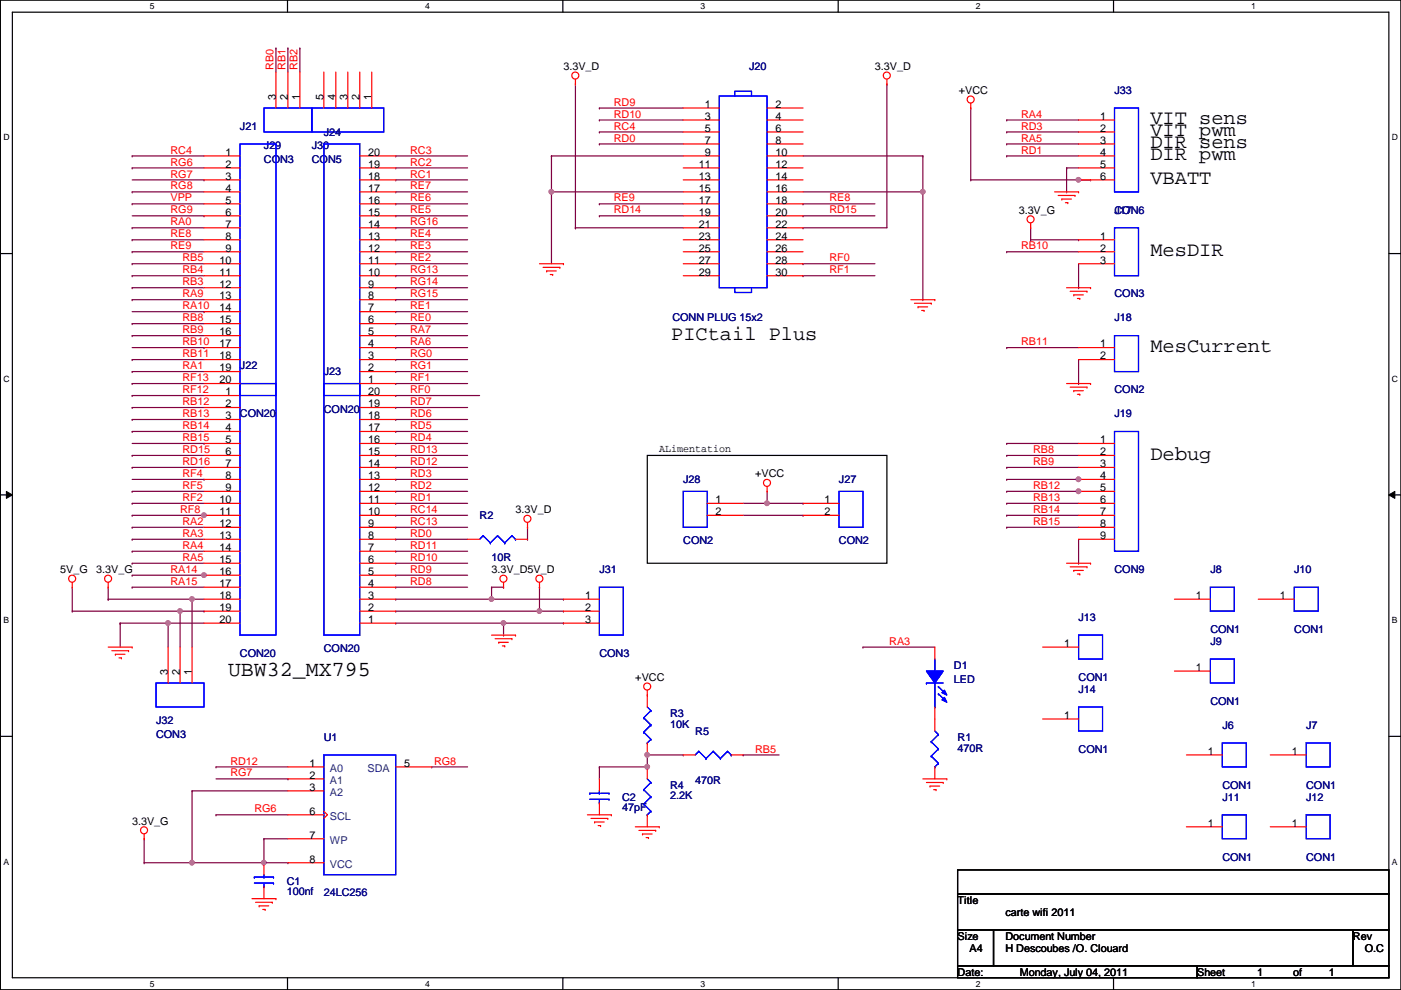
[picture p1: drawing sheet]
<svg xmlns="http://www.w3.org/2000/svg" width="297mm" height="210mm" viewBox="0 0 297 210" stroke-linecap="round" stroke-linejoin="round" font-family="sans-serif">
<path d="M.1 0h296.9v209.8h-296.9zM2.6 2.6h291.9v204.7h-291.9z" fill="none" stroke="#000" stroke-width=".25"/>
<g fill="#fff">
<path d="M31.8 .3h1v2h-1z"/>
<path d="M31.8 207.6h1v1.9h-1z"/>
</g>
<path d="M61 0v2.6M61 207.3v2.5" fill="none" stroke="#000" stroke-width=".25"/>
<g fill="#fff">
<path d="M90.1 .3h1v2h-1z"/>
<path d="M90.1 207.6h1v1.9h-1z"/>
</g>
<path d="M119.3 0v2.6M119.3 207.3v2.5" fill="none" stroke="#000" stroke-width=".25"/>
<g fill="#fff">
<path d="M148.5 .3h1v2h-1z"/>
<path d="M148.5 207.6h1v1.9h-1z"/>
</g>
<path d="M177.7 0v2.6M177.7 207.3v2.5" fill="none" stroke="#000" stroke-width=".25"/>
<g fill="#fff">
<path d="M206.9 .3h1v2h-1z"/>
<path d="M206.9 207.6h1v1.9h-1z"/>
</g>
<path d="M236.1 0v2.6M236.1 207.3v2.5" fill="none" stroke="#000" stroke-width=".25"/>
<g fill="#fff">
<path d="M265.3 .3h.9v2h-.9z"/>
<path d="M265.3 207.6h.9v1.9h-.9z"/>
<path d="M.7 28.2h1.3v1.9h-1.3z"/>
<path d="M295.1 28.2h1.3v1.9h-1.3z"/>
<path d="M.7 79.3h1.3v2h-1.3z"/>
<path d="M295.1 79.3h1.3v2h-1.3z"/>
</g>
<path d="M.1 53.8h2.5M294.5 53.8h2.5" fill="none" stroke="#000" stroke-width=".25"/>
<g fill="#fff">
<path d="M.7 130.5h1.2v2h-1.2z"/>
<path d="M295.1 130.5h1.2v2h-1.2z"/>
</g>
<path d="M.1 104.9h2.5M294.5 104.9h2.5" fill="none" stroke="#000" stroke-width=".25"/>
<path d="M1.4 104.2l1.2 .7-1.2 .8zM294.5 104.9l1.2-.7v1.5z" fill="#000"/>
<path d="M1.4 104.2l1.2 .7-1.2 .8zM294.5 104.9l1.2-.7v1.5z" fill="none" stroke="#000" stroke-width=".21"/>
<g fill="#fff">
<path d="M.7 181.7h1.2v2h-1.2z"/>
<path d="M295.1 181.7h1.2v2h-1.2z"/>
</g>
<path d="M.1 156.1h2.5M294.5 156.1h2.5" fill="none" stroke="#000" stroke-width=".25"/>
<g fill="none" stroke="#800040" stroke-width=".25">
<path d="M28 33.1h.1M28 35.6h.1M28 33.1h15.3M28 35.6h15.3M28 38.1h15.3M43.3 38.1h.1M28 40.7h.1M28 43.2h.1M28 48.3h.1M28 50.8h.1M28 55.9h.1M28 58.5h.1"/>
<path d="M28 53.4h.1M28 40.7h15.3M28 43.2h15.3M28 45.8h15.3M28 48.3h15.3M28 50.8h15.3M28 55.9h15.3M28 58.5h15.3M28 53.4h15.3M43.3 45.8h.1M28 61h.1M28 63.5h.1"/>
<path d="M28 68.6h.1M28 71.2h.1M28 76.2h.1M28 78.8h.1M28 61h15.3M28 63.5h15.3M28 66.1h15.3M28 68.6h15.3M28 71.2h15.3M28 73.7h15.3M28 76.2h15.3M28 78.8h15.3"/>
<path d="M43.3 66.1h.1M43.3 73.7h.1M28 83.9h.1M28 86.4h.1M28 81.3h.1M28 88.9h.1M28 91.5h.1M28 96.6h.1M28 99.1h.1M28 83.9h15.3M28 86.4h15.3M28 81.3h15.3"/>
<path d="M28 88.9h15.3M28 91.5h15.3M28 94h15.3M28 96.6h15.3M28 99.1h15.3M43.3 94h.1M28 104.2h.1M28 106.7h.1M28 111.8h.1M28 114.3h.1M28 109.3h.1M28 101.6h15.3"/>
<path d="M28 104.2h15.3M28 106.7h15.3M28 111.8h15.3M28 114.3h15.3M28 109.3h15.3M43.3 101.6h.1"/>
</g>
<circle cx="43.2" cy="109.2" r=".49" fill="#f0f"/>
<circle cx="43.2" cy="109.2" r=".49" fill="none" stroke="#f0f" stroke-width=".25"/>
<path d="M28 116.9h.1M28 119.4h.1M28 116.9h15.3M28 119.4h15.3M28 122h.1M28 122h15.3" fill="none" stroke="#800040" stroke-width=".25"/>
<circle cx="43.2" cy="121.9" r=".49" fill="#f0f"/>
<circle cx="43.2" cy="121.9" r=".49" fill="none" stroke="#f0f" stroke-width=".25"/>
<g fill="none" stroke="#800040" stroke-width=".25">
<path d="M83.9 33.1h.1M83.9 35.6h.1M83.9 38.1h.1M83.9 33.1h15.2M83.9 35.6h15.2M83.9 38.1h15.2M83.9 40.7h.1M83.9 43.2h.1M83.9 48.3h.1M83.9 50.8h.1M83.9 55.9h.1M83.9 58.5h.1"/>
<path d="M83.9 53.4h.1M83.9 45.8h.1M83.9 40.7h15.2M83.9 43.2h15.2M83.9 48.3h15.2M83.9 50.8h15.2M83.9 55.9h15.2M83.9 58.5h15.2M83.9 53.4h15.2M83.9 45.8h15.2M83.9 61h.1M83.9 63.5h.1"/>
<path d="M83.9 68.6h.1M83.9 71.2h.1M83.9 76.2h.1M83.9 78.8h.1M83.9 66.1h.1M83.9 73.7h.1M83.9 61h15.2M83.9 63.5h15.2M83.9 68.6h15.2M83.9 71.2h15.2M83.9 76.2h15.2M83.9 78.8h15.2"/>
<path d="M83.9 66.1h15.2M83.9 73.7h15.2M83.9 83.9h.1M83.9 86.4h.1M83.9 81.3h.1M83.9 88.9h.1M83.9 91.5h.1M83.9 96.6h.1M83.9 99.1h.1M83.9 94h.1M83.9 83.9h17.8M83.9 86.4h15.2"/>
<path d="M83.9 81.3h15.2M83.9 88.9h15.2M83.9 91.5h15.2M83.9 96.6h15.2M83.9 99.1h15.2M83.9 94h15.2M83.9 104.2h.1M83.9 106.7h.1M83.9 111.8h.1M83.9 114.3h.1M83.9 109.3h.1M83.9 116.9h.1"/>
<path d="M83.9 119.4h.1M83.9 101.6h.1M83.9 104.2h15.2M83.9 106.7h15.2M83.9 111.8h15.2M83.9 114.3h15.2M83.9 109.3h15.2M83.9 116.9h15.2M83.9 119.4h15.2M83.9 101.6h15.2M15.3 129.6h22.9M28 124.5h.1"/>
<path d="M28 124.5h15.3M35.6 132.1h.1M35.6 132.1h7.7M38.2 129.6h.1M40.7 127h.1M40.7 127h2.6M83.9 124.5h.1M83.9 127h.1M83.9 132.1h.1M83.9 122h.1M83.9 129.6h.1M83.9 124.5h15.2"/>
<path d="M83.9 127h20.3M83.9 129.6h30.5M83.9 132.1h22.9M83.9 122h15.2"/>
</g>
<circle cx="114.4" cy="129.6" r=".49" fill="#f0f"/>
<circle cx="114.4" cy="129.6" r=".49" fill="none" stroke="#f0f" stroke-width=".25"/>
<path d="M15.3 129.6h.1M15.3 124.5v5.1M22.9 127h.1M22.9 124.5v2.5M106.8 134.7h.1M106.8 132.1v2.6" fill="none" stroke="#800040" stroke-width=".25"/>
<circle cx="106.7" cy="132.1" r=".49" fill="#f0f"/>
<circle cx="106.7" cy="132.1" r=".49" fill="none" stroke="#f0f" stroke-width=".25"/>
<g fill="none" stroke="#800040" stroke-width=".25">
<path d="M213.4 25.4h.1M213.4 30.5h.1M213.4 33.1h.1M213.4 28h.1M213.4 25.4h15.3M213.4 30.5h15.3M213.4 33.1h15.3M213.4 28h15.3M228.7 55.9v5.1M228.7 61h.1M228.7 76.2v5.1M213.4 94h.1"/>
<path d="M213.4 96.6h.1M213.4 94h15.3M213.4 96.6h15.3M228.7 81.3h.1M213.4 101.6h.1M213.4 101.6h15.3M228.7 119.4h.1M228.7 114.3v5.1M114.4 124.5h.1M114.4 124.5v5.1"/>
</g>
<circle cx="228.7" cy="101.6" r=".49" fill="#f0f"/>
<circle cx="228.7" cy="101.6" r=".49" fill="none" stroke="#f0f" stroke-width=".25"/>
<path d="M213.4 104.2h.1M213.4 104.2h15.3" fill="none" stroke="#800040" stroke-width=".25"/>
<circle cx="228.7" cy="104.2" r=".49" fill="#f0f"/>
<circle cx="228.7" cy="104.2" r=".49" fill="none" stroke="#f0f" stroke-width=".25"/>
<g fill="none" stroke="#800040" stroke-width=".25">
<path d="M213.4 53.4h.1M213.4 53.4h15.3M218.5 50.8h.1M218.5 48.3v2.5M218.5 50.8h10.2M228.7 50.8h.1M213.4 73.7h.1M213.4 73.7h15.3M213.4 99.1h.1M213.4 99.1h15.3M213.4 111.8h.1M213.4 109.3h.1"/>
<path d="M213.4 106.7h.1M213.4 111.8h15.3M213.4 109.3h15.3M213.4 106.7h15.3M183 137.2h.1M183 137.2h15.2M45.8 162.6h.1M45.8 172.8h.1M45.8 162.6h15.2M45.8 165.1h15.2M45.8 172.8h15.2M61 165.1h.1"/>
<path d="M91.5 162.6h.1M91.5 162.6h7.6M30.6 182.9h10.1M40.7 182.9h.1"/>
</g>
<circle cx="40.7" cy="182.9" r=".49" fill="#f0f"/>
<circle cx="40.7" cy="182.9" r=".49" fill="none" stroke="#f0f" stroke-width=".25"/>
<path d="M56 177.8h.1M56 177.8h5M56 177.8v5.1M56 182.9h.1" fill="none" stroke="#800040" stroke-width=".25"/>
<circle cx="55.9" cy="182.9" r=".49" fill="#f0f"/>
<circle cx="55.9" cy="182.9" r=".49" fill="none" stroke="#f0f" stroke-width=".25"/>
<g fill="none" stroke="#800040" stroke-width=".25">
<path d="M116.9 33.1h.1M116.9 33.1h28M127.1 22.9h.1M127.1 25.4h.1M127.1 28h.1M127.1 30.5h.1M127.1 22.9h17.8M127.1 25.4h17.8M127.1 28h17.8M127.1 30.5h17.8M116.9 40.7h.1M116.9 40.7h28"/>
<path d="M116.9 40.7v15.2M122 48.3h.1M122 48.3h22.9M127.1 43.2h.1M127.1 45.8h.1M127.1 43.2h17.8M127.1 45.8h17.8M170.3 48.3h.1M170.3 55.9h.1M170.3 58.5h.1M170.3 48.3h17.7M170.3 55.9h15.2"/>
<path d="M170.3 58.5h15.2M56 182.9h5M61 182.9h.1"/>
</g>
<circle cx="116.9" cy="40.7" r=".49" fill="#f0f"/>
<circle cx="116.9" cy="40.7" r=".49" fill="none" stroke="#f0f" stroke-width=".25"/>
<path d="M122 17.8v30.5M188 17.8h.1M188 17.8v30.5M116.9 33.1h.1M116.9 33.1v7.6M195.7 33.1v7.6M122 48.3h.1M195.7 40.7h.1" fill="none" stroke="#800040" stroke-width=".25"/>
<circle cx="195.6" cy="40.7" r=".49" fill="#f0f"/>
<circle cx="195.6" cy="40.7" r=".49" fill="none" stroke="#f0f" stroke-width=".25"/>
<g fill="none" stroke="#800040" stroke-width=".25">
<path d="M58.5 10.2h.1M58.5 10.2v5.1M61 10.2h.1M61 10.2v5.1M63.6 10.2h.1M63.6 10.2v5.1M111.8 114.3h.1M111.8 111.8v2.5M157.6 106.7h5M157.6 109.3h12.7M162.6 106.7h.1M162.6 104.2v2.5"/>
<path d="M170.3 109.3h.1"/>
</g>
<circle cx="162.6" cy="106.7" r=".49" fill="#f0f"/>
<circle cx="162.6" cy="106.7" r=".49" fill="none" stroke="#f0f" stroke-width=".25"/>
<path d="M162.6 106.7h7.7M170.3 106.7h.1M127.1 162.6h.1M127.1 162.6v2.5M127.1 162.6h10.1M137.2 162.6h.1" fill="none" stroke="#800040" stroke-width=".25"/>
<circle cx="137.2" cy="162.6" r=".49" fill="#f0f"/>
<circle cx="137.2" cy="162.6" r=".49" fill="none" stroke="#f0f" stroke-width=".25"/>
<path d="M137.2 162.6h.1M144.9 160.1h.1M144.9 160.1h-7.7v2.5" fill="none" stroke="#800040" stroke-width=".25"/>
<circle cx="137.2" cy="160" r=".49" fill="#f0f"/>
<circle cx="137.2" cy="160" r=".49" fill="none" stroke="#f0f" stroke-width=".25"/>
<path d="M104.2 124.5h.1M104.2 124.5v2.5h15.3M104.2 124.5h2.6M106.8 124.5h.1M119.5 127h.1M157.6 160.1h.1M157.6 160.1h7.6" fill="none" stroke="#800040" stroke-width=".25"/>
<circle cx="104.2" cy="127" r=".49" fill="#f0f"/>
<circle cx="104.2" cy="127" r=".49" fill="none" stroke="#f0f" stroke-width=".25"/>
<path d="M25.5 132.1h.1M25.5 132.1v5.1M35.6 132.1h.1M35.6 132.1v5.1M106.8 132.1h12.7M114.4 129.6h5.1M119.5 129.6h.1M119.5 132.1h.1" fill="none" stroke="#800040" stroke-width=".25"/>
<circle cx="35.6" cy="132.1" r=".49" fill="#f0f"/>
<circle cx="35.6" cy="132.1" r=".49" fill="none" stroke="#f0f" stroke-width=".25"/>
<path d="M25.5 132.1h.1M25.5 132.1h10.1M38.2 129.6h.1M38.2 129.6v7.6" fill="none" stroke="#800040" stroke-width=".25"/>
<circle cx="38.2" cy="129.6" r=".49" fill="#f0f"/>
<circle cx="38.2" cy="129.6" r=".49" fill="none" stroke="#f0f" stroke-width=".25"/>
<path d="M38.2 129.6h5.1M40.7 127h.1M40.7 127v10.2M43.3 129.6h.1" fill="none" stroke="#800040" stroke-width=".25"/>
<circle cx="40.7" cy="127" r=".49" fill="#f0f"/>
<circle cx="40.7" cy="127" r=".49" fill="none" stroke="#f0f" stroke-width=".25"/>
<g fill="none" stroke="#800040" stroke-width=".25">
<path d="M170.3 33.1h25.4M195.7 33.1h.1M205.8 38.1h.1M205.8 22.9v15.2M205.8 38.1h22.9M226.1 35.6h.1M226.1 35.6v5.1M226.1 35.6h2.6M228.7 38.1h.1M170.3 45.8h.1M170.3 43.2h.1M170.3 45.8h15.2"/>
<path d="M170.3 43.2h15.2M170.3 40.7h25.4M195.7 40.7h.1M195.7 40.7v22.8M226.1 40.7h.1M195.7 63.5h.1M22.9 127h.1M22.9 127h17.8M30.6 177.8v5.1M40.7 167.7h.1M40.7 167.7h20.3M40.7 167.7v15.2"/>
<path d="M30.6 182.9h.1M40.7 182.9h.1M40.7 182.9h15.3M56 182.9h.1"/>
</g>
<circle cx="228.7" cy="38.1" r=".49" fill="#f0f"/>
<circle cx="228.7" cy="38.1" r=".49" fill="none" stroke="#f0f" stroke-width=".25"/>
<path d="M228.7 38.1h2.5M231.2 38.1h.1" fill="none" stroke="#800040" stroke-width=".25"/>
<g fill="none" stroke="#f00" stroke-width=".25">
<path d="M122 17.8h.1M122 16.8v1M188 17.8h.1M188 16.8v1M144.9 25.4h7.6M144.9 28h7.6M144.9 30.5h7.6M144.9 33.1h7.6M144.9 35.6h7.6M144.9 38.1h7.6M144.9 22.9h7.6M162.6 25.4h7.7"/>
<path d="M162.6 28h7.7M162.6 30.5h7.7M162.6 33.1h7.7M162.6 35.6h7.7M162.6 38.1h7.7M162.6 22.9h7.7M205.8 22.9h.1M205.8 21.9v1M228.7 25.4h7.6M228.7 28h7.6M228.7 30.5h7.6M228.7 33.1h7.6"/>
<path d="M228.7 35.6h7.6M228.7 38.1h7.6M114.4 55.9h5.1M115.1 56.7h3.6M115.9 57.4h.1M115.9 57.4h2M116.7 58.2h.5M117.2 58.2h.1M118.7 56.7h.1M119.5 55.9h.1M144.9 40.7h7.6M144.9 55.9h7.6"/>
<path d="M144.9 43.2h7.6M144.9 45.8h7.6M144.9 48.3h7.6M144.9 50.8h7.6M144.9 53.4h7.6M144.9 58.5h7.6M162.6 40.7h7.7M162.6 55.9h7.7M162.6 43.2h7.7M162.6 45.8h7.7M162.6 48.3h7.7M162.6 50.8h7.7"/>
<path d="M162.6 53.4h7.7M162.6 58.5h7.7M218.5 48.3h.1M218.5 47.3v1M223.6 40.7h5.1M224.4 41.4h3.5M225.1 42.2h.1M225.1 42.2h2.1M225.9 43h.5M226.4 43h.1M227.9 41.4h.1M228.7 40.7h.1"/>
<path d="M193.1 63.5h5.1M193.9 64.3h3.5M194.6 65.1h.1M194.6 65.1h2.1M195.4 65.8h.5M195.9 65.8h.1M197.4 64.3h.1M198.2 63.5h.1M226.1 61h5.1M226.9 61.8h3.6M227.7 62.5h.1M227.7 62.5h2"/>
<path d="M228.4 63.3h.5M228.9 63.3h.1M230.5 61.8h.1M231.2 61h.1M43.3 83.9h7.6M43.3 86.4h7.6M43.3 88.9h7.6M43.3 91.5h7.6M43.3 94h7.6M43.3 96.6h7.6M43.3 99.1h7.6M226.1 81.3h5.1"/>
<path d="M226.9 82.1h3.6M227.7 82.8h.1M227.7 82.8h2M228.4 83.6h.5M228.9 83.6h.1M230.5 82.1h.1M231.2 81.3h.1M43.3 119.4h7.6M43.3 106.7h7.6M43.3 109.3h7.6M43.3 101.6h7.6M43.3 104.2h7.6"/>
<path d="M43.3 111.8h7.6M43.3 114.3h7.6M43.3 116.9h7.6M111.8 111.8h.1M111.8 110.8v1M149.9 106.7h7.7M149.9 109.3h7.7M162.6 104.2h.1M162.6 103.2v1M170.3 106.7h7.6M170.3 109.3h7.6M226.1 119.4h5.1"/>
<path d="M231.2 119.4h.1M15.3 124.5h.1M15.3 123.5v1M22.9 124.5h.1M22.9 123.5v1M22.9 137.2h5.1M23.7 138h3.6M24.5 138.7h.1M24.5 138.7h2M25.2 139.5h.5M25.7 139.5h.1M27.3 138h.1"/>
<path d="M28 137.2h.1M43.3 127h7.6M43.3 122h7.6M43.3 124.5h7.6M43.3 129.6h7.6M43.3 132.1h7.6M104.2 134.7h5.1M105 135.4h3.5M105.7 136.2h.1M105.7 136.2h2.1M106.5 136.9h.5M106.8 124.5h.1"/>
<path d="M106.8 123.5v1M107 136.9h.1M108.5 135.4h.1M109.3 134.7h.1M114.4 124.5h.1M114.4 123.5v1M226.9 120.2h3.6M227.7 120.9h.1M227.7 120.9h2M228.4 121.7h.5M228.9 121.7h.1M230.5 120.2h.1"/>
<path d="M249 127h7.6M137.2 147.4h.1M137.2 146.3v1.1M30.6 177.8h.1M30.6 176.8v1M124.5 172.8h5.1M125.3 173.5h3.6M126.1 174.3h.1M126.1 174.3h2M126.8 175h.5M127.3 175h.1M128.9 173.5h.1"/>
<path d="M129.6 172.8h.1M134.7 175.3h5.1M135.5 176.1h3.5M136.2 176.8h.1M136.2 176.8h2.1M137 177.6h.5M137.2 162.6v2.5M137.2 172.8v2.5M137.5 177.6h.1M139 176.1h.1M139.8 175.3h.1M195.7 165.1h5"/>
<path d="M196.4 165.9h3.6M197.2 166.7h.1M197.2 166.7h2M197.9 167.4h.6M198.5 167.4h.1M200 165.9h.1M200.7 165.1h.1M53.4 190.5h5.1M54.2 191.3h3.5M54.9 192.1h.1M54.9 192.1h2.1M55.7 192.8h.5"/>
<path d="M56.2 192.8h.1M57.7 191.3h.1M58.5 190.5h.1"/>
<circle cx="122" cy="16" r=".75"/>
<circle cx="188" cy="16" r=".75"/>
<circle cx="205.8" cy="21.1" r=".75"/>
<circle cx="218.5" cy="46.5" r=".75"/>
<circle cx="111.8" cy="110" r=".75"/>
<circle cx="162.6" cy="102.4" r=".75"/>
<circle cx="15.3" cy="122.7" r=".75"/>
<circle cx="22.9" cy="122.7" r=".75"/>
<circle cx="106.7" cy="122.7" r=".75"/>
<circle cx="114.4" cy="122.7" r=".75"/>
<circle cx="137.2" cy="145.6" r=".75"/>
<circle cx="30.5" cy="176" r=".75"/>
</g>
<path d="M137.2 96.6h50.8v22.8h-50.8zM203 184.4h91.5v5.1h-91.5zM203 189.5h91.5v7.6h-91.5zM203 197.1h7.6v7.7h-7.6zM210.6 197.1h76.2v7.7h-76.2zM286.8 197.1h7.7v7.7h-7.7zM203 204.8h50.8v2.5h-50.8zM253.8 204.8h40.7v2.5h-40.7z" fill="none" stroke="#000" stroke-width=".25"/>
<g fill="none" stroke="#00f" stroke-width=".25">
<path d="M152.5 20.4h10.1v40.6h-10.1zM155.8 20.4v-1.1h3.5v1.1M236.3 22.9h5.1v17.8h-5.1zM155.8 61v1h3.5v-1M50.9 81.3h7.6v53.4h-7.6zM144.9 104.2h5v7.6h-5zM177.9 104.2h5.1v7.6h-5.1zM198.2 139.7v2.6M256.6 124.5h5.1v5.1h-5.1zM196.4 144.8h.1M196.4 144.8h3.6M198.2 142.3h.1"/>
<path d="M198.2 149.9h.1M198.2 144.8v5.1M136.5 167.4h.1M136.5 170.5h.1M136.5 167.4l1.5 1.6M136.5 170.5l1.5 1.5M137.2 172.8h.1M137.2 165.1l.8 .8M138 165.9h.1M138 169h.1M138 172h.1M138 165.9l-1.5 1.5"/>
<path d="M138 169l-1.5 1.5M138 172l-.8 .8"/>
</g>
<path d="M196.4 142.3h3.6l-1.8 2.5z" fill-rule="evenodd" fill="#00f"/>
<path d="M196.4 142.3h3.6l-1.8 2.5z" fill="none" stroke="#00f" stroke-width=".25"/>
<path d="M200.2 147.9l.5 1-1-.5z" fill-rule="evenodd" fill="#00f"/>
<path d="M200.2 147.9l.5 1-1-.5z" fill="none" stroke="#00f" stroke-width=".25"/>
<path d="M200.2 146.3l.5 1.1-1-.5z" fill-rule="evenodd" fill="#00f"/>
<path d="M198.2 139.7v2.6M196.4 144.8h.1M196.4 144.8h3.6M198.2 142.3h.1M198.2 149.9h.1M198.2 144.8v5.1M199 145.6h.1M199 147.1h.1M199 145.6l1.5 1.5M199 147.1l1.5 1.5M200.2 146.3l.5 1.1-1-.5z" fill="none" stroke="#00f" stroke-width=".25"/>
<path d="M196.4 142.3h3.6l-1.8 2.5z" fill-rule="evenodd" fill="#00f"/>
<path d="M196.4 142.3h3.6l-1.8 2.5z" fill="none" stroke="#00f" stroke-width=".25"/>
<path d="M200.2 147.9l.5 1-1-.5z" fill-rule="evenodd" fill="#00f"/>
<path d="M200.2 147.9l.5 1-1-.5z" fill="none" stroke="#00f" stroke-width=".25"/>
<path d="M200.2 146.3l.5 1.1-1-.5z" fill-rule="evenodd" fill="#00f"/>
<g fill="none" stroke="#00f" stroke-width=".25">
<path d="M50.9 30.5h7.6v53.4h-7.6zM56 22.9h10.1v5.1h-10.1zM66.1 22.9h15.3v5.1h-15.3zM68.7 30.5h7.6v53.4h-7.6zM236.3 48.3h5.1v10.2h-5.1zM236.3 71.2h5.1v7.6h-5.1zM68.7 81.3h7.6v53.4h-7.6zM236.3 91.5h5.1v25.4h-5.1zM102.4 113.6h.1M102.4 113.6l-.7 .7M102.4 113.6l1.6 1.5M104 115.1h.1"/>
<path d="M105.5 113.6h.1M105.5 113.6l-1.5 1.5M105.5 113.6l1.5 1.5M107 115.1h.1M108.5 113.6h.1M108.5 113.6l-1.5 1.5M108.5 113.6l.8 .7M109.3 114.3h.1M127.1 124.5h5.1v10.2h-5.1zM228.7 134.7h5.1v5h-5.1zM256.6 139.7h5.1v5.1h-5.1zM274.4 124.5h5.1v5.1h-5.1z"/>
<path d="M33.1 144.8h10.2v5.1h-10.2zM136.5 152.2h.1M136.5 155.2h.1M136.5 152.2l1.5 1.5M136.5 155.2l1.5 1.6M137.2 157.5h.1M137.2 149.9l.8 .8M138 150.7h.1M138 153.7h.1M138 156.8h.1M138 150.7l-1.5 1.5M138 153.7l-1.5 1.5"/>
<path d="M138 156.8l-.8 .7M148.2 159.3h.1M148.2 159.3l-.8 .8M148.2 159.3l1.5 1.5M151.2 159.3h.1M151.2 159.3l-1.5 1.5M151.2 159.3l1.5 1.5M154.3 159.3h.1M154.3 159.3l-1.6 1.5M154.3 159.3l.7 .8M197.4 157.3h.1M197.4 157.3l1.6 1.5"/>
<path d="M198.2 155l.8 .7M199 145.6h.1M199 147.1h.1M199 155.7h.1M199 158.8h.1M199 145.6l1.5 1.5M199 147.1l1.5 1.5M199 155.7l-1.6 1.6M199 158.8l-1.6 1.5M200.2 146.3l.5 1.1-1-.5zM228.7 149.9h5.1v5.1h-5.1zM259.2 157.5h5v5.1h-5z"/>
<path d="M276.9 157.5h5.1v5.1h-5.1zM68.7 160.1h15.2v25.4h-15.2zM125 168.2h.1M125 168.2h2.1M125 169.5h4.1M127.1 168.2h.1M127.1 170.2h.1M127.1 167.7v.5M127.1 169.7v.5M127.3 168.2h1.8M129.1 168.2h.1M129.1 169.5h.1"/>
<path d="M149.7 160.8h.1M152.7 160.8h.1M155 160.1h.1M197.4 160.3h.1M197.4 160.3l1.6 1.5M198.2 162.6h.1M199 161.8h.1M199 161.8l-.8 .8M259.2 172.8h5v5h-5zM276.9 172.8h5.1v5h-5.1zM53.9 186h.1M53.9 186h2.1"/>
<path d="M53.9 187.2h4.1M56 186h.1M56 188h.1M56 185.5v.5M56 187.5v.5M56.2 186h1.8M58 186h.1M58 187.2h.1"/>
</g>
<g fill="none" stroke="#f00" stroke-width=".25">
<path d="M58.5 15.3v7.6M61 15.3v7.6M63.6 15.3v7.6M68.7 15.3v7.6M71.2 15.3v7.6M73.7 15.3v7.6M76.3 15.3v7.6M78.8 15.3v7.6M43.3 38.1h7.6M43.3 35.6h7.6M43.3 33.1h7.6M76.3 38.1h7.6"/>
<path d="M76.3 35.6h7.6M76.3 33.1h7.6M43.3 58.5h7.6M43.3 55.9h7.6M43.3 53.4h7.6M43.3 50.8h7.6M43.3 48.3h7.6M43.3 45.8h7.6M43.3 43.2h7.6M43.3 40.7h7.6M76.3 58.5h7.6M76.3 55.9h7.6"/>
<path d="M76.3 53.4h7.6M76.3 50.8h7.6M76.3 48.3h7.6M76.3 45.8h7.6M76.3 43.2h7.6M76.3 40.7h7.6M228.7 55.9h7.6M228.7 53.4h7.6M228.7 50.8h7.6M43.3 73.7h7.6M43.3 76.2h7.6M43.3 78.8h7.6"/>
<path d="M43.3 71.2h7.6M43.3 68.6h7.6M43.3 66.1h7.6M43.3 63.5h7.6M43.3 61h7.6M76.3 73.7h7.6M76.3 76.2h7.6M76.3 78.8h7.6M76.3 71.2h7.6M76.3 68.6h7.6M76.3 66.1h7.6M76.3 63.5h7.6"/>
<path d="M76.3 61h7.6M228.7 73.7h7.6M228.7 76.2h7.6M43.3 81.3h7.6M76.3 94h7.6M76.3 96.6h7.6M76.3 99.1h7.6M76.3 91.5h7.6M76.3 88.9h7.6M76.3 86.4h7.6M76.3 83.9h7.6M76.3 81.3h7.6"/>
<path d="M228.7 94h7.6M228.7 96.6h7.6M228.7 99.1h7.6M76.3 101.6h7.6M76.3 104.2h7.6M76.3 106.7h7.6M76.3 109.3h7.6M76.3 111.8h7.6M76.3 114.3h7.6M76.3 119.4h7.6M76.3 116.9h7.6M99.1 114.3h2.6"/>
<path d="M109.3 114.3h2.5M228.7 101.6h7.6M228.7 104.2h7.6M228.7 106.7h7.6M228.7 109.3h7.6M228.7 111.8h7.6M228.7 114.3h7.6M35.6 137.2v7.6M38.2 137.2v7.6M40.7 137.2v7.6M76.3 127h7.6M76.3 129.6h7.6"/>
<path d="M76.3 132.1h7.6M76.3 124.5h7.6M76.3 122h7.6M119.5 127h7.6M119.5 129.6h7.6M119.5 132.1h7.6M198.2 137.2v2.5M221.1 137.2h7.6M266.8 127h7.6M137.2 147.4v2.5M137.2 157.5v2.6M198.2 149.9v5.1"/>
<path d="M221.1 152.4h7.6M249 142.3h7.6M61 162.6h7.7M61 172.8h7.7M61 165.1h7.7M61 167.7h7.7M61 177.8h7.7M68.7 172l.7 .8-.7 .7M83.9 162.6h7.6M127.1 165.1v2.6M127.1 170.2v2.6M144.9 160.1h2.5"/>
<path d="M155 160.1h2.6M198.2 162.6v2.5M251.5 160.1h7.7M251.5 175.3h7.7M269.3 160.1h7.6M269.3 175.3h7.6M56 182.9v2.6M56 188v2.5M61 182.9h7.7"/>
</g>
<circle cx="43.2" cy="109.2" r=".49" fill="#f0f"/>
<circle cx="43.2" cy="109.2" r=".49" fill="none" stroke="#f0f" stroke-width=".25"/>
<circle cx="43.2" cy="121.9" r=".49" fill="#f0f"/>
<circle cx="43.2" cy="121.9" r=".49" fill="none" stroke="#f0f" stroke-width=".25"/>
<circle cx="114.4" cy="129.6" r=".49" fill="#f0f"/>
<circle cx="114.4" cy="129.6" r=".49" fill="none" stroke="#f0f" stroke-width=".25"/>
<circle cx="106.7" cy="132.1" r=".49" fill="#f0f"/>
<circle cx="106.7" cy="132.1" r=".49" fill="none" stroke="#f0f" stroke-width=".25"/>
<circle cx="228.7" cy="101.6" r=".49" fill="#f0f"/>
<circle cx="228.7" cy="101.6" r=".49" fill="none" stroke="#f0f" stroke-width=".25"/>
<circle cx="228.7" cy="104.2" r=".49" fill="#f0f"/>
<circle cx="228.7" cy="104.2" r=".49" fill="none" stroke="#f0f" stroke-width=".25"/>
<circle cx="40.7" cy="182.9" r=".49" fill="#f0f"/>
<circle cx="40.7" cy="182.9" r=".49" fill="none" stroke="#f0f" stroke-width=".25"/>
<circle cx="55.9" cy="182.9" r=".49" fill="#f0f"/>
<circle cx="55.9" cy="182.9" r=".49" fill="none" stroke="#f0f" stroke-width=".25"/>
<circle cx="116.9" cy="40.7" r=".49" fill="#f0f"/>
<circle cx="116.9" cy="40.7" r=".49" fill="none" stroke="#f0f" stroke-width=".25"/>
<circle cx="195.6" cy="40.7" r=".49" fill="#f0f"/>
<circle cx="195.6" cy="40.7" r=".49" fill="none" stroke="#f0f" stroke-width=".25"/>
<circle cx="162.6" cy="106.7" r=".49" fill="#f0f"/>
<circle cx="162.6" cy="106.7" r=".49" fill="none" stroke="#f0f" stroke-width=".25"/>
<circle cx="137.2" cy="162.6" r=".49" fill="#f0f"/>
<circle cx="137.2" cy="162.6" r=".49" fill="none" stroke="#f0f" stroke-width=".25"/>
<circle cx="137.2" cy="160" r=".49" fill="#f0f"/>
<circle cx="137.2" cy="160" r=".49" fill="none" stroke="#f0f" stroke-width=".25"/>
<circle cx="104.2" cy="127" r=".49" fill="#f0f"/>
<circle cx="104.2" cy="127" r=".49" fill="none" stroke="#f0f" stroke-width=".25"/>
<circle cx="35.6" cy="132.1" r=".49" fill="#f0f"/>
<circle cx="35.6" cy="132.1" r=".49" fill="none" stroke="#f0f" stroke-width=".25"/>
<circle cx="38.2" cy="129.6" r=".49" fill="#f0f"/>
<circle cx="38.2" cy="129.6" r=".49" fill="none" stroke="#f0f" stroke-width=".25"/>
<circle cx="40.7" cy="127" r=".49" fill="#f0f"/>
<circle cx="40.7" cy="127" r=".49" fill="none" stroke="#f0f" stroke-width=".25"/>
<circle cx="228.7" cy="38.1" r=".49" fill="#f0f"/>
<circle cx="228.7" cy="38.1" r=".49" fill="none" stroke="#f0f" stroke-width=".25"/>
<text font-size="4.6" x="48.3" y="143.4">UBW32_MX795</text>
<g font-size="4.3">
<text x="243.9" y="26.3">VIT sens</text>
<text x="243.9" y="28.9">VIT pwm</text>
<text x="243.9" y="31.4">DIR sens</text>
<text x="243.9" y="34">DIR pwm</text>
<text x="243.9" y="39">VBATT</text>
<text x="243.9" y="54.3">MesDIR</text>
<text x="142.3" y="72.1">PICtail Plus</text>
<text x="243.9" y="74.6">MesCurrent</text>
<text x="243.9" y="97.5">Debug</text>
</g>
<g font-size="2.3" fill="#f00">
<text x="58" y="14.8" transform="rotate(-90 58 14.8)">RB0</text>
<text x="60.5" y="14.8" transform="rotate(-90 60.5 14.8)">RB1</text>
<text x="63.1" y="14.8" transform="rotate(-90 63.1 14.8)">RB2</text>
<text x="130.1" y="22.4">RD9</text>
<text x="130.1" y="24.9">RD10</text>
<text x="130.1" y="27.5">RC4</text>
<text x="216.5" y="24.9">RA4</text>
<text x="216.5" y="27.5">RD3</text>
<text x="36.1" y="32.6">RC4</text>
<text x="36.1" y="35.1">RG6</text>
<text x="86.9" y="32.6">RC3</text>
<text x="86.9" y="35.1">RC2</text>
<text x="130.1" y="30">RD0</text>
<text x="216.5" y="30">RA5</text>
<text x="216.5" y="32.6">RD1</text>
<text x="36.1" y="37.6">RG7</text>
<text x="36.1" y="40.2">RG8</text>
<text x="86.9" y="40.2">RE7</text>
<text x="86.9" y="37.6">RC1</text>
<text x="36.1" y="42.7">VPP</text>
<text x="36.1" y="45.3">RG9</text>
<text x="36.1" y="47.8">RA0</text>
<text x="86.9" y="42.7">RE6</text>
<text x="86.9" y="47.8">RG16</text>
<text x="86.9" y="45.3">RE5</text>
<text x="130.1" y="42.7">RE9</text>
<text x="130.1" y="45.3">RD14</text>
<text x="175.8" y="45.3">RD15</text>
<text x="175.8" y="42.7">RE8</text>
<text x="36.1" y="50.3">RE8</text>
<text x="36.1" y="52.9">RE9</text>
<text x="86.9" y="50.3">RE4</text>
<text x="86.9" y="52.9">RE3</text>
<text x="216.5" y="52.9">RB10</text>
<text x="38.7" y="55.4">RB5</text>
<text x="38.7" y="58">RB4</text>
<text x="86.9" y="55.4">RE2</text>
<text x="86.9" y="58">RG13</text>
<text x="175.8" y="55.4">RF0</text>
<text x="175.8" y="58">RF1</text>
<text x="38.7" y="60.5">RB3</text>
<text x="38.7" y="63">RA9</text>
<text x="38.7" y="65.6">RA10</text>
<text x="86.9" y="60.5">RG14</text>
<text x="86.9" y="63">RG15</text>
<text x="86.9" y="65.6">RE1</text>
<text x="38.7" y="68.1">RB8</text>
<text x="38.7" y="70.7">RB9</text>
<text x="86.9" y="68.1">RE0</text>
<text x="86.9" y="70.7">RA7</text>
<text x="38.7" y="73.2">RB10</text>
<text x="38.7" y="75.7">RB11</text>
<text x="86.9" y="75.7">RG0</text>
<text x="86.9" y="73.2">RA6</text>
<text x="216.5" y="73.2">RB11</text>
<text x="38.7" y="78.3">RA1</text>
<text x="38.7" y="83.4">RF12</text>
<text x="38.7" y="80.8">RF13</text>
<text x="86.9" y="78.3">RG1</text>
<text x="86.9" y="83.4">RF0</text>
<text x="86.9" y="80.8">RF1</text>
<text x="38.7" y="85.9">RB12</text>
<text x="38.7" y="88.4">RB13</text>
<text x="86.9" y="85.9">RD7</text>
<text x="86.9" y="88.4">RD6</text>
<text x="38.7" y="91">RB14</text>
<text x="38.7" y="93.5">RB15</text>
<text x="86.9" y="91">RD5</text>
<text x="86.9" y="93.5">RD4</text>
<text x="38.7" y="96.1">RD15</text>
<text x="38.7" y="98.6">RD16</text>
<text x="38.7" y="101.1">RF4</text>
<text x="86.9" y="96.1">RD13</text>
<text x="86.9" y="98.6">RD12</text>
<text x="86.9" y="101.1">RD3</text>
<text x="219" y="96.1">RB8</text>
<text x="219" y="98.6">RB9</text>
<text x="38.7" y="103.7">RF5</text>
<text x="38.7" y="106.2">RF2</text>
<text x="86.9" y="103.7">RD2</text>
<text x="86.9" y="106.2">RD1</text>
<text x="219" y="103.7">RB12</text>
<text x="219" y="106.2">RB13</text>
<text x="38.2" y="108.8">RF8</text>
<text x="38.7" y="111.3">RA2</text>
<text x="38.7" y="113.8">RA3</text>
<text x="86.9" y="111.3">RC13</text>
<text x="86.9" y="113.8">RD0</text>
<text x="86.9" y="108.8">RC14</text>
<text x="219" y="111.3">RB15</text>
<text x="219" y="108.8">RB14</text>
<text x="38.7" y="116.4">RA4</text>
<text x="38.7" y="118.9">RA5</text>
<text x="86.9" y="116.4">RD11</text>
<text x="86.9" y="118.9">RD10</text>
<text x="36.1" y="121.5">RA14</text>
<text x="36.1" y="124">RA15</text>
<text x="86.9" y="124">RD8</text>
<text x="86.9" y="121.5">RD9</text>
<text x="188.5" y="136.7">RA3</text>
<text x="160.1" y="159.6">RB5</text>
<text x="48.8" y="162.1">RD12</text>
<text x="48.8" y="164.6">RG7</text>
<text x="92" y="162.1">RG8</text>
<text x="53.9" y="172.3">RG6</text>
</g>
<g font-size="2.3">
<text x="119.5" y="14.8">3.3V_D</text>
<text x="185.5" y="14.8">3.3V_D</text>
<text x="58.5" y="21.1" transform="rotate(-90 58.5 21.1)">3</text>
<text x="61" y="21.1" transform="rotate(-90 61 21.1)">2</text>
<text x="63.5" y="21.1" transform="rotate(-90 63.5 21.1)">1</text>
<text x="68.6" y="21.1" transform="rotate(-90 68.6 21.1)">5</text>
<text x="71.2" y="21.1" transform="rotate(-90 71.2 21.1)">4</text>
<text x="73.7" y="21.1" transform="rotate(-90 73.7 21.1)">3</text>
<text x="76.2" y="21.1" transform="rotate(-90 76.2 21.1)">2</text>
<text x="78.8" y="21.1" transform="rotate(-90 78.8 21.1)">1</text>
<text x="149.4" y="22.9">1</text>
<text x="164.4" y="22.9">2</text>
<text x="203.3" y="19.9">+VCC</text>
<text x="149.4" y="25.4">3</text>
<text x="149.4" y="27.9">5</text>
<text x="164.4" y="25.4">4</text>
<text x="164.4" y="27.9">6</text>
<text x="233.3" y="25.4">1</text>
<text x="233.3" y="27.9">2</text>
<text x="47.8" y="33">1</text>
<text x="47.8" y="35.6">2</text>
<text x="78.1" y="35.6">19</text>
<text x="78.1" y="33">20</text>
<text x="148.2" y="35.6">11</text>
<text x="149.4" y="30.5">7</text>
<text x="149.4" y="33">9</text>
<text x="164.4" y="30.5">8</text>
<text x="164.4" y="33">10</text>
<text x="164.4" y="35.6">12</text>
<text x="233.3" y="30.5">3</text>
<text x="233.3" y="33">4</text>
<text x="233.3" y="35.6">5</text>
<text x="47.8" y="38.1">3</text>
<text x="47.8" y="40.6">4</text>
<text x="78.1" y="40.6">17</text>
<text x="78.1" y="38.1">18</text>
<text x="148.2" y="38.1">13</text>
<text x="148.2" y="40.6">15</text>
<text x="164.4" y="38.1">14</text>
<text x="164.4" y="40.6">16</text>
<text x="233.3" y="38.1">6</text>
<text x="47.8" y="43.2">5</text>
<text x="47.8" y="45.7">6</text>
<text x="78.1" y="45.7">15</text>
<text x="78.1" y="43.2">16</text>
<text x="148.2" y="43.2">17</text>
<text x="148.2" y="45.7">19</text>
<text x="164.4" y="43.2">18</text>
<text x="164.4" y="45.7">20</text>
<text x="216" y="45.3">3.3V_G</text>
<text x="47.8" y="48.3">7</text>
<text x="47.8" y="50.8">8</text>
<text x="47.8" y="53.3">9</text>
<text x="78.1" y="53.3">12</text>
<text x="78.1" y="50.8">13</text>
<text x="78.1" y="48.3">14</text>
<text x="148.2" y="48.3">21</text>
<text x="148.2" y="50.8">23</text>
<text x="148.2" y="53.3">25</text>
<text x="164.4" y="48.3">22</text>
<text x="164.4" y="50.8">24</text>
<text x="164.4" y="53.3">26</text>
<text x="233.3" y="50.8">1</text>
<text x="233.3" y="53.3">2</text>
<text x="46.6" y="55.9">10</text>
<text x="46.6" y="58.4">11</text>
<text x="78.1" y="58.4">10</text>
<text x="78.1" y="55.9">11</text>
<text x="148.2" y="55.9">27</text>
<text x="148.2" y="58.4">29</text>
<text x="164.4" y="55.9">28</text>
<text x="164.4" y="58.4">30</text>
<text x="233.3" y="55.9">3</text>
<text x="46.6" y="61">12</text>
<text x="46.6" y="63.5">13</text>
<text x="78.1" y="63.5">8</text>
<text x="78.1" y="61">9</text>
<text x="46.6" y="66">14</text>
<text x="46.6" y="68.6">15</text>
<text x="46.6" y="71.1">16</text>
<text x="78.1" y="71.1">5</text>
<text x="78.1" y="68.6">6</text>
<text x="78.1" y="66">7</text>
<text x="46.6" y="73.7">17</text>
<text x="46.6" y="76.2">18</text>
<text x="78.1" y="76.2">3</text>
<text x="78.1" y="73.7">4</text>
<text x="233.3" y="73.7">1</text>
<text x="233.3" y="76.2">2</text>
<text x="46.6" y="78.7">19</text>
<text x="46.6" y="81.3">20</text>
<text x="47.8" y="83.8">1</text>
<text x="78.1" y="83.8">20</text>
<text x="78.1" y="81.3">1</text>
<text x="78.1" y="78.7">2</text>
<text x="47.8" y="86.4">2</text>
<text x="47.8" y="88.9">3</text>
<text x="78.1" y="88.9">18</text>
<text x="78.1" y="86.4">19</text>
<text x="47.8" y="91.4">4</text>
<text x="47.8" y="94">5</text>
<text x="78.1" y="94">16</text>
<text x="78.1" y="91.4">17</text>
<text x="139.8" y="95.9">ALimentation</text>
<text x="233.3" y="94">1</text>
<text x="47.8" y="96.5">6</text>
<text x="47.8" y="99.1">7</text>
<text x="47.8" y="101.6">8</text>
<text x="78.1" y="101.6">13</text>
<text x="78.1" y="99.1">14</text>
<text x="78.1" y="96.5">15</text>
<text x="160.1" y="101.2">+VCC</text>
<text x="233.3" y="96.5">2</text>
<text x="233.3" y="99.1">3</text>
<text x="233.3" y="101.6">4</text>
<text x="46.6" y="106.7">10</text>
<text x="47.8" y="104.1">9</text>
<text x="78.1" y="106.7">11</text>
<text x="78.1" y="104.1">12</text>
<text x="151.7" y="106.7">1</text>
<text x="174.8" y="106.7">1</text>
<text x="233.3" y="104.1">5</text>
<text x="233.3" y="106.7">6</text>
<text x="46.6" y="109.2">11</text>
<text x="46.6" y="111.8">12</text>
<text x="78.1" y="111.8">9</text>
<text x="78.1" y="109.2">10</text>
<text x="109.3" y="108.8">3.3V_D</text>
<text x="151.7" y="109.2">2</text>
<text x="174.8" y="109.2">2</text>
<text x="233.3" y="109.2">7</text>
<text x="233.3" y="111.8">8</text>
<text x="46.6" y="114.3">13</text>
<text x="46.6" y="116.8">14</text>
<text x="46.6" y="119.4">15</text>
<text x="78.1" y="119.4">6</text>
<text x="78.1" y="116.8">7</text>
<text x="78.1" y="114.3">8</text>
<text x="233.3" y="114.3">9</text>
<text x="12.8" y="121.5">5V_G</text>
<text x="20.4" y="121.5">3.3V_G</text>
<text x="46.6" y="121.9">16</text>
<text x="46.6" y="124.5">17</text>
<text x="78.1" y="124.5">4</text>
<text x="78.1" y="121.9">5</text>
<text x="104.2" y="121.5">3.3V_D5V_D</text>
<text x="46.6" y="127">18</text>
<text x="46.6" y="129.5">19</text>
<text x="78.1" y="129.5">2</text>
<text x="78.1" y="127">3</text>
<text x="124" y="127">1</text>
<text x="124" y="129.5">2</text>
<text x="253.6" y="127">1</text>
<text x="271.4" y="127">1</text>
<text x="46.6" y="132.1">20</text>
<text x="78.1" y="132.1">1</text>
<text x="124" y="132.1">3</text>
<text x="225.6" y="137.2">1</text>
<text x="35.6" y="143" transform="rotate(-90 35.6 143)">3</text>
<text x="38.1" y="143" transform="rotate(-90 38.1 143)">2</text>
<text x="40.7" y="143" transform="rotate(-90 40.7 143)">1</text>
<text x="253.6" y="142.2">1</text>
<text x="134.7" y="144.4">+VCC</text>
<text x="225.6" y="152.4">1</text>
<text x="256.1" y="160">1</text>
<text x="273.9" y="160">1</text>
<text x="65.6" y="162.6">1</text>
<text x="65.6" y="165.1">2</text>
<text x="65.6" y="167.6">3</text>
<text x="85.7" y="162.6">5</text>
<text x="65.6" y="172.7">6</text>
<text x="28" y="174.8">3.3V_G</text>
<text x="65.6" y="177.8">7</text>
<text x="256.1" y="175.3">1</text>
<text x="273.9" y="175.3">1</text>
<text x="65.6" y="182.9">8</text>
<text x="203" y="191.6">Title</text>
<text x="213.2" y="194.1">carte wifi 2011</text>
<text x="203" y="199.2">Size</text>
<text x="205.6" y="201.8">A4</text>
<text x="213.2" y="199.2">Document Number</text>
<text x="213.2" y="201.8">H Descoubes /O. Clouard</text>
<text x="286.8" y="199.2">Rev</text>
<text x="289.4" y="201.8">O.C</text>
<text x="203" y="206.8">Date:</text>
<text x="216.2" y="206.8">Monday, July 04, 2011</text>
<text x="253.8" y="206.8">Sheet</text>
<text x="266.5" y="206.8">1</text>
<text x="274.1" y="206.8">of</text>
<text x="281.8" y="206.8">1</text>
</g>
<g font-size="2.3" fill="#000080">
<text x="158.8" y="14.8">J20</text>
<text x="236.3" y="19.9">J33</text>
<text x="50.9" y="27.5">J21</text>
<text x="68.7" y="28.8">J24</text>
<text x="56" y="31.6">J29</text>
<text x="56" y="34.6">CON3</text>
<text x="66.1" y="31.6">J30</text>
<text x="66.1" y="34.6">CON5</text>
<text x="236.3" y="45.3">CON6</text>
<text x="236.3" y="45.3">J17</text>
<text x="236.3" y="63.1">CON3</text>
<text x="142.6" y="68.2">CONN PLUG 15x2</text>
<text x="236.3" y="68.2">J18</text>
<text x="50.9" y="78.3">J22</text>
<text x="68.7" y="79.6">J23</text>
<text x="236.3" y="83.4">CON2</text>
<text x="50.9" y="88.5">CON20</text>
<text x="68.7" y="87.5">CON20</text>
<text x="236.3" y="88.5">J19</text>
<text x="144.9" y="102.4">J28</text>
<text x="177.9" y="102.4">J27</text>
<text x="101.7" y="110.1">R2</text>
<text x="104.2" y="119">10R</text>
<text x="144.9" y="115.4">CON2</text>
<text x="177.9" y="115.4">CON2</text>
<text x="127.1" y="121.5">J31</text>
<text x="236.3" y="121.5">CON9</text>
<text x="256.6" y="121.5">J8</text>
<text x="274.4" y="121.5">J10</text>
<text x="228.7" y="131.7">J13</text>
<text x="256.6" y="134.2">CON1</text>
<text x="256.6" y="136.7">J9</text>
<text x="274.4" y="134.2">CON1</text>
<text x="50.9" y="139.3">CON20</text>
<text x="68.7" y="138.3">CON20</text>
<text x="127.1" y="139.3">CON3</text>
<text x="202.3" y="141.8">D1</text>
<text x="202.3" y="144.9">LED</text>
<text x="228.7" y="146.9">J14</text>
<text x="228.7" y="144.4">CON1</text>
<text x="256.6" y="149.4">CON1</text>
<text x="33.1" y="153.5">J32</text>
<text x="142.1" y="152">R3</text>
<text x="142.1" y="154.3">10K</text>
<text x="147.4" y="155.8">R5</text>
<text x="259.2" y="154.5">J6</text>
<text x="276.9" y="154.5">J7</text>
<text x="33.1" y="156.5">CON3</text>
<text x="68.7" y="157.1">U1</text>
<text x="203" y="157.1">R1</text>
<text x="203" y="159.3">470R</text>
<text x="228.7" y="159.6">CON1</text>
<text x="142.1" y="167.2">R4</text>
<text x="147.4" y="166.2">470R</text>
<text x="259.2" y="167.2">CON1</text>
<text x="276.9" y="167.2">CON1</text>
<text x="131.9" y="169.8">C2</text>
<text x="131.9" y="172">47pF</text>
<text x="142.1" y="169.5">2.2K</text>
<text x="259.2" y="169.8">J11</text>
<text x="276.9" y="169.8">J12</text>
<text x="259.2" y="182.5">CON1</text>
<text x="276.9" y="182.5">CON1</text>
<text x="60.8" y="187.5">C1</text>
<text x="60.8" y="189.8">100nf</text>
<text x="68.7" y="190.1">24LC256</text>
</g>
<g font-size="2.3" fill="#004080">
<text x="69.9" y="163.7">A0</text>
<text x="69.9" y="166.2">A1</text>
<text x="77.9" y="163.7">SDA</text>
<text x="69.9" y="173.8">SCL</text>
<text x="69.9" y="168.7">A2</text>
<text x="69.9" y="178.9">WP</text>
<text x="69.9" y="184">VCC</text>
</g>
<g font-size="1.8">
<text x="31.8" y="1.9">5</text>
<text x="90.1" y="1.9">4</text>
<text x="148.5" y="1.9">3</text>
<text x="206.9" y="1.9">2</text>
<text x="265.3" y="1.9">1</text>
<text x=".7" y="29.8">D</text>
<text x="295.1" y="29.8">D</text>
<text x=".7" y="80.9">C</text>
<text x="295.1" y="80.9">C</text>
<text x=".7" y="132.1">B</text>
<text x="295.1" y="132.1">B</text>
<text x=".7" y="183.3">A</text>
<text x="295.1" y="183.3">A</text>
<text x="31.8" y="209.2">5</text>
<text x="90.1" y="209.2">4</text>
<text x="148.5" y="209.2">3</text>
<text x="206.9" y="209.2">2</text>
<text x="265.3" y="209.2">1</text>
</g>
</svg>
